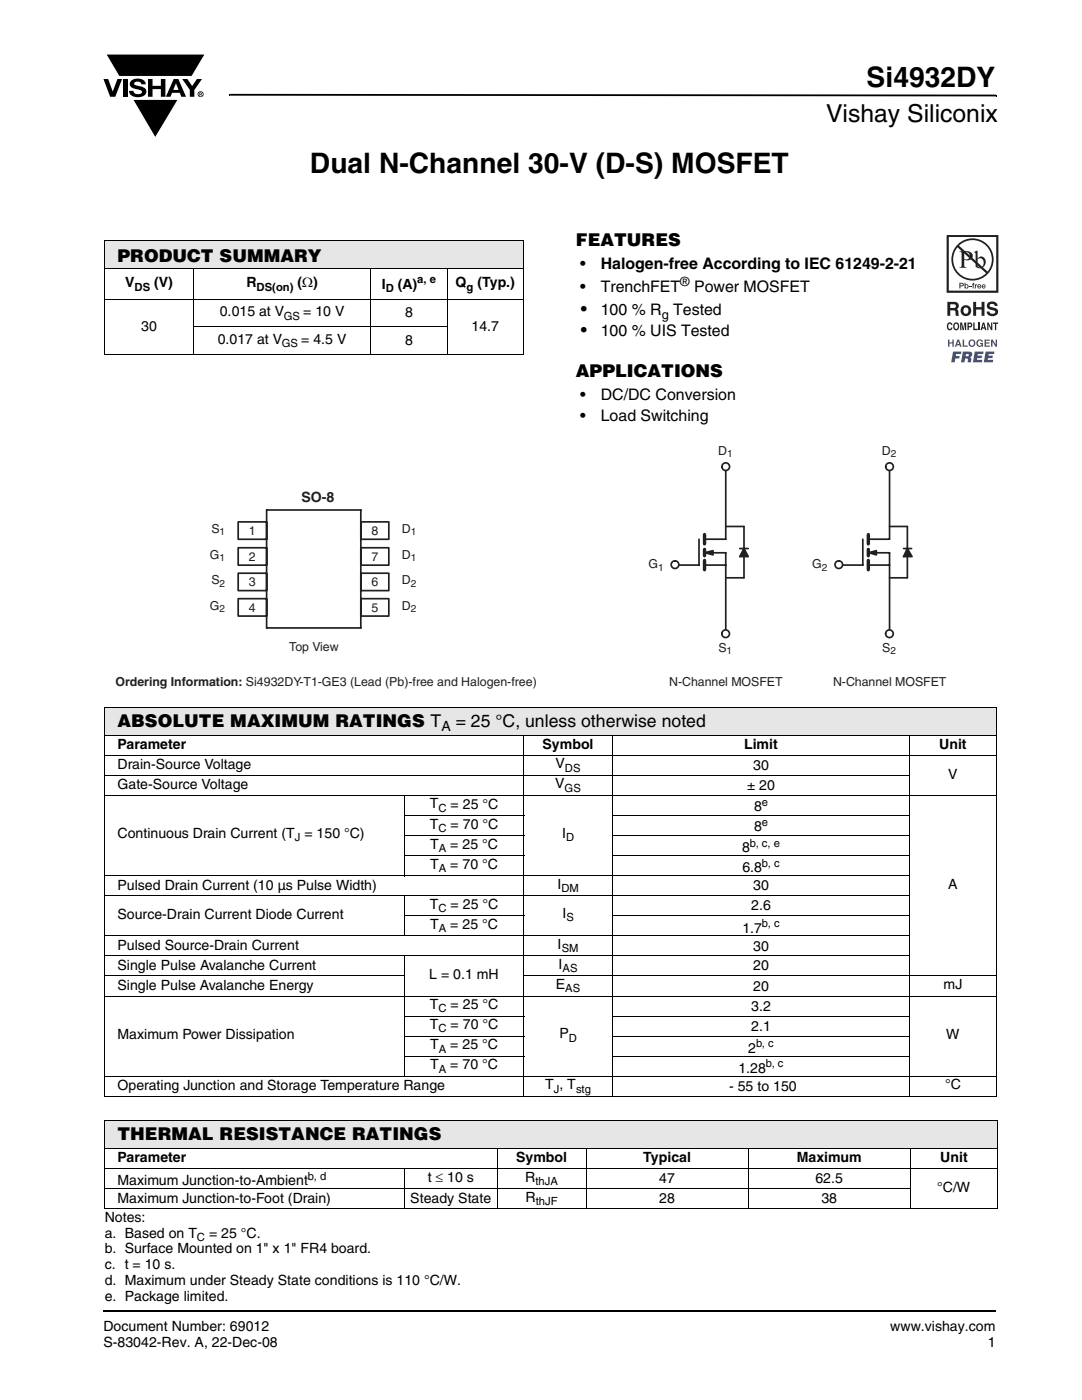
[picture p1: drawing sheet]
<svg xmlns="http://www.w3.org/2000/svg" width="216mm" height="279mm" viewBox="0 0 216 279" stroke-linecap="round" stroke-linejoin="round" font-family="sans-serif">
<g fill="#000">
<path d="M20.6 15.8h1l.9 2.5 .9-2.5h1l-1.4 3.5h-1zM21.1 10.8h19.8l-2.6 4.5h-14.6zM24.5 15.8h.9v3.5h-.9zM26.2 16.1a2.08 2.08 0 0 1 2.8 .3l.1 .4h-.9a.78 .78 0 0 0-.7-.5 .78 .78 0 0 0-.7 .4l.2 .3 1 .2a1.06 1.06 0 0 1 1.2 1 1.06 1.06 0 0 1-1.1 1.1 1.71 1.71 0 0 1-2.3-1.2h.8a.95 .95 0 0 0 .8 .7 .95 .95 0 0 0 .9-.4 1.29 1.29 0 0 0-1.2-.6 1.02 1.02 0 0 1-1-.6 1.02 1.02 0 0 1 .1-1.1zM29.5 15.8h.9v1.3h1.7v-1.3h.9v3.5h-.9v-1.5h-1.7v1.5h-.9zM26.5 19.8h9.1l-4.6 7.7zM36.4 15.8h1l.9 1.4 1-1.4h1l-1.5 2.2v1.3h-.9v-1.4zM45.7 18.7h.2v.4h-.2zM45.9 18.7l152.9 .2v.3l-152.9-.1zM198.8 18.9h.1v.3h-.1zM20.5 261.5h.1v.4h-.1z"/>
<path d="M35.1 16.6l-.5 1.3h1zM34.7 15.8h.9l1.5 3.5h-.9l-.3-.8h-1.6l-.3 .8h-.9z"/>
<path d="M39.9 18.6v.1h.2v-.1zM39.8 18.5h.4l.1 .2-.2 .1 .2 .3-.3-.3-.1 .3h-.1zM39.6 18.8a.45 .45 0 0 0 .9 0 .45 .45 0 0 0-.9 0zM39.4 18.8a.6 .6 0 0 1 1.2 0 .6 .6 0 0 1-1.2 0z"/>
</g>
<path d="M21.1 10.8h19.8l-2.6 4.5h-14.5zM26.5 19.8h9.1l-4.6 7.7z" fill="none" stroke="#fff" stroke-width=".2"/>
<path d="M20.6 261.7h178.2" fill="none" stroke="#000" stroke-width=".36"/>
<path d="M20.9 48.1h83.5v5.5h-83.5z" fill="#e6e6e6"/>
<path d="M20.8 48.1h83.7M20.8 53.6h83.7M20.8 59.8h83.7M20.9 48.2v22.4M38.6 53.5v17.3M74 53.5v17.3M89.2 53.5v17.3M104.4 48.2v22.4M20.8 70.7h83.7M38.5 65.3h50.8" fill="none" stroke="#000" stroke-width=".2"/>
<path d="M23.1 88.6h165.8v49h-165.8z" fill="#fff"/>
<g fill="none" stroke="#231f20" stroke-width=".34">
<path d="M144.8 94v13.6h-4.2M47.5 109.3h5.7v3.5h-5.7zM47.5 114.4h5.7v3.5h-5.7zM47.5 119.5h5.7v3.4h-5.7zM47.5 104.2h5.7v3.4h-5.7zM53.2 101.8h18.8v23.5h-18.8zM72 109.3h5.6v3.5h-5.6zM72 114.4h5.6v3.5h-5.6zM72 104.2h5.6v3.4h-5.6zM72 119.5h5.6v3.4h-5.6zM140.6 112.8h4.2M140.7 110.3h4.1v16.2"/>
<path d="M144.8 105.1h3.7"/>
</g>
<path d="M140.6 106.7v1.8" fill="none" stroke="#231f20" stroke-width=".68"/>
<path d="M140.6 110.3l1.7-.4v.8z" fill="#231f20"/>
<path d="M139.5 107.6v5.2h-4.2M140.6 110.3l1.7-.4v.8l-1.6-.4M144.8 115.3h3.7" fill="none" stroke="#231f20" stroke-width=".34"/>
<path d="M140.6 109.6v1.3M140.6 111.8v1.9" fill="none" stroke="#231f20" stroke-width=".68"/>
<circle cx="134.7" cy="112.7" r=".76" fill="#fff"/>
<g fill="none" stroke="#231f20" stroke-width=".34">
<path d="M147.6 109.5h1.7M148.5 105.1v10.2M148.5 109.5l-.9 1.6"/>
<circle cx="134.7" cy="112.7" r=".76"/>
</g>
<path d="M148.5 109.5l.8 1.6h-1.7z" fill="#231f20"/>
<path d="M148.5 109.5l.8 1.6h-1.7" fill="none" stroke="#231f20" stroke-width=".34"/>
<circle cx="144.8" cy="93.1" r=".76" fill="#fff"/>
<circle cx="144.8" cy="93.1" r=".76" fill="none" stroke="#231f20" stroke-width=".34"/>
<circle cx="144.8" cy="126.5" r=".76" fill="#fff"/>
<g fill="none" stroke="#231f20" stroke-width=".34">
<path d="M177.5 94v13.6h-4.2M173.3 110.3h4.2v16.2M173.3 112.8h4.2M177.5 105.1h3.6"/>
<circle cx="144.8" cy="126.5" r=".76"/>
</g>
<path d="M173.3 106.7v1.8" fill="none" stroke="#231f20" stroke-width=".68"/>
<path d="M173.3 110.3l1.6-.4v.8z" fill="#231f20"/>
<path d="M172.2 107.6v5.2h-4.2M173.3 110.3l1.6-.4v.8l-1.5-.4M177.5 115.3h3.6" fill="none" stroke="#231f20" stroke-width=".34"/>
<path d="M173.3 109.6v1.3M173.3 111.8v1.9" fill="none" stroke="#231f20" stroke-width=".68"/>
<circle cx="167.4" cy="112.7" r=".76" fill="#fff"/>
<g fill="none" stroke="#231f20" stroke-width=".34">
<path d="M180.3 109.5h1.6M181.1 105.1v10.2M181.1 109.5l-.8 1.6"/>
<circle cx="167.4" cy="112.7" r=".76"/>
</g>
<path d="M181.1 109.5l.9 1.6h-1.7z" fill="#231f20"/>
<path d="M181.1 109.5l.9 1.6h-1.7" fill="none" stroke="#231f20" stroke-width=".34"/>
<circle cx="177.5" cy="93.1" r=".76" fill="#fff"/>
<circle cx="177.5" cy="93.1" r=".76" fill="none" stroke="#231f20" stroke-width=".34"/>
<circle cx="177.5" cy="126.5" r=".76" fill="#fff"/>
<circle cx="177.5" cy="126.5" r=".76" fill="none" stroke="#231f20" stroke-width=".34"/>
<path d="M20.9 141.3h177.9v5.5h-177.9z" fill="#e6e6e6"/>
<g fill="none" stroke="#000" stroke-width=".2">
<path d="M20.8 141.3h178.1M20.8 146.8h101.4M20.8 150.8h178.1M20.8 154.8h160.7M20.8 158.8h178.1M20.9 141.4v77.3M80.7 158.7v16.2M104.5 146.7v72.2M122.2 146.7v72.2M122.3 146.8h59.1M181.5 146.7v72.2M181.5 146.8h17.4"/>
<path d="M198.8 141.4v77.3M20.8 174.8h160.7M20.8 178.8h160.7M80.6 162.8h24M80.6 166.8h24M80.6 170.8h24M80.7 178.7v8.2M122.2 162.8h59.3M122.2 166.8h59.3M122.2 170.8h59.3M20.8 186.8h160.7M20.8 190.8h160.7"/>
<path d="M20.8 194.8h60M20.8 198.8h178.1M80.6 182.8h24M80.7 190.7v24.2M104.4 194.8h94.5M122.2 182.8h59.3M20.8 214.8h178.1M20.8 218.8h178.1M80.6 202.8h24M80.6 206.8h24M80.6 210.8h24M122.2 202.8h59.3"/>
<path d="M122.2 206.8h59.3M122.2 210.8h59.3"/>
</g>
<path d="M20.9 223.7h178.1v5.5h-178.1z" fill="#e6e6e6"/>
<g fill="none" stroke="#000" stroke-width=".2">
<path d="M20.8 223.7h178.3M20.8 229.2h96.1M20.8 233.2h178.3M20.8 237.2h160.9M20.9 223.8v17.3M80.7 233.1v8.2M99.2 229.1v12.2M116.9 229.1v12.2M117 229.2h64.5M149.3 229.1v12.2M181.6 229.1v12.2M181.7 229.2h17.4"/>
<path d="M199 223.8v17.3M20.8 241.2h178.3"/>
</g>
<g fill="#fff">
<path d="M187.5 46.1h12v27.3h-12z"/>
<path d="M188.9 46.9h10.3v25.4h-10.3z"/>
</g>
<path d="M189.3 47.3h9.5v10.7h-9.5zM188.9 46.9v11.5h10.3v-11.5z" fill="#201d1e"/>
<g fill="#3853a3">
<path d="M189.2 67.8h.3v.5h.5v-.5h.3v1.4h-.3v-.6h-.5v.6h-.3z"/>
<path d="M192.1 67.8h.3v1.1h.7v.3h-1z"/>
<path d="M195 68a.68 .68 0 0 1 1.1 .2l-.8-.2a.55 .55 0 0 0-.2 .6 .55 .55 0 0 0 .4 .4l.4-.3h-.4v-.3h.7v.8h-.2l-.1-.2a.71 .71 0 0 1-1 0 .71 .71 0 0 1 .1-1z"/>
<path d="M196.4 67.8h1.1v.2h-.8v.3h.7v.3h-.7v.4h.8v.2h-1.1z"/>
<path d="M197.8 67.8h.3l.6 1v-1h.2v1.4h-.3l-.6-1v1h-.2z"/>
<path d="M190.2 70.2h1.6v.5h-1l-.1 .4h.8l-.1 .5h-.8l-.1 .7h-.7z"/>
<path d="M194.5 70.2h1.8l-.1 .5h-1.1v.3h.9l-.1 .5h-.9l-.1 .3h1.1l-.1 .5h-1.8z"/>
<path d="M196.7 70.2h1.7l-.1 .5h-1l-.1 .3h.9l-.1 .5h-.9v.3h1.1l-.1 .5h-1.8z"/>
<path d="M191.2 68.1l-.2 .6h.4zM191 67.8h.4l.5 1.4h-.3l-.1-.3h-.6l-.1 .3h-.3z"/>
<path d="M193.5 68.5a.47 .47 0 0 0 .9 0 .47 .47 0 0 0-.9 0zM193.2 68.5a.75 .75 0 0 1 1.5 0 .75 .75 0 0 1-1.5 0z"/>
<path d="M192.7 70.7v.4l.6-.1-.1-.3zM192.1 70.2l1.8 .1a.63 .63 0 0 1-.4 1l.3 .2v.8h-.7v-.6l-.3-.1h-.2l-.1 .7h-.8z"/>
</g>
<g fill="#231f20">
<path d="M194.2 60.2h.6v1.1h1.1v-1.1h.5v2.8h-.5v-1.2h-1.1v1.2h-.6z"/>
<path d="M197.2 60.4a1.15 1.15 0 0 1 1.9 .7h-.6v-.2a.68 .68 0 0 0-1-.1v.3l.3 .2a1.29 1.29 0 0 1 1.4 .9 1.17 1.17 0 0 1-1.2 .9 1.17 1.17 0 0 1-1.1-.9h.5l.1 .2a.67 .67 0 0 0 1.1-.1l-.2-.3-.6-.2a.82 .82 0 0 1-.8-.5 .82 .82 0 0 1 .2-.9z"/>
<path d="M189.1 64.5l.4-.2 .3 .1 .3 .5-.7-.3a.66 .66 0 0 0 .1 1.1l.3-.3h.3a.54 .54 0 0 1-.5 .5 .54 .54 0 0 1-.6-.4z"/>
<path d="M191.6 64.4h.4l.2 1.2 .2-1.2h.4v1.5h-.2v-1.3l-.3 1.3h-.2l-.3-1.3v1.3h-.2z"/>
<path d="M194.2 64.4h.3v1.2h.6v.3h-.9z"/>
<path d="M195.2 64.4h.3v1.5h-.3z"/>
<path d="M197 64.4h.3l.5 1v-1h.2v1.5h-.3l-.5-1.1v1.1h-.2z"/>
<path d="M198.1 64.4h1.1v.2h-.4v1.3h-.3v-1.3h-.4z"/>
<path d="M193.4 57.1h.5v.1h-.5z"/>
<path d="M194.2 56.5h.2l-.1 .2 .1 .1v.1h-.1v.7h-.2v-.7h-.1z"/>
<path d="M194.5 56.8h.2v.1l.3-.2v.2l-.2 .1-.1 .6h-.2z"/>
<path d="M189.6 60.7v.8l.9-.1a.39 .39 0 0 0 .1-.6zM189 60.2h1.4a.79 .79 0 0 1 .8 .5 .79 .79 0 0 1-.1 .8l-.2 .2a.98 .98 0 0 1 .4 1.2l.1 .1h-.7l-.2-1-.9-.1v1.1h-.6z"/>
<path d="M192.5 61.4a.63 .63 0 0 0-.2 .8 .63 .63 0 0 0 .7 .4 .63 .63 0 0 0 .2-.8 .63 .63 0 0 0-.7-.4zM191.7 62a1.09 1.09 0 0 1 2.1 0 1.09 1.09 0 0 1-2.1 0z"/>
<path d="M190.6 64.6a.64 .64 0 0 0 .2 1.1l.1-.1a.64 .64 0 0 0-.1-1zM190.4 64.5l.2-.1a.56 .56 0 0 1 .7 .3 .82 .82 0 0 1-.5 1.2h-.2a.89 .89 0 0 1-.2-1.4z"/>
<path d="M193.3 64.6v.5l.4-.1v-.3zM193 64.4h.6a.5 .5 0 0 1 .4 .5 .5 .5 0 0 1-.4 .4h-.3v.6h-.3z"/>
<path d="M196.2 64.7l-.1 .6h.3zM196.1 64.4h.3l.4 1.5h-.2l-.1-.3h-.5l-.1 .3h-.2z"/>
<path d="M189.3 47.3h9.5v10.7h-9.5zM188.9 46.9v11.5h10.3v-11.5z"/>
<path d="M191.6 56.6v.4l.5-.1v-.3zM191.4 56.4l.8 .1 .1 .3-.1 .3h-.6v.5h-.2z"/>
<path d="M192.6 57.1a.26 .26 0 0 0 .5 0 .26 .26 0 0 0-.5 0zM192.5 56.4h.1v.5a.38 .38 0 0 1 .6 0 .38 .38 0 0 1 0 .5 .38 .38 0 0 1-.6 .1l-.1 .1z"/>
<path d="M195.3 56.9l-.1 .2h.4l-.2-.2zM195.2 56.8h.4l.2 .4h-.6v.2l.6-.1a.42 .42 0 0 1-.7 .2 .42 .42 0 0 1 .1-.7z"/>
<path d="M196.1 56.9v.2h.4l-.2-.2zM196.1 56.8h.4l.2 .4h-.6v.2l.5-.1a.42 .42 0 0 1-.6 .2 .42 .42 0 0 1 .1-.7z"/>
<path d="M192.4 50.4v1.3a.75 .75 0 0 0 1.1-.7 .75 .75 0 0 0-1.1-.6zM191.4 50.1a2.81 2.81 0 0 1 2.5 .4 .97 .97 0 0 1-.1 1.2 .97 .97 0 0 1-1.2 .2h-.2v1v.3l.5 .2h-1.5l.3-.1 .2-.4v-2.3l-.1-.2z"/>
<path d="M195.1 51.8v1.3l.1 .2a.72 .72 0 0 0 .8-.1 .72 .72 0 0 0 .3-.8 .72 .72 0 0 0-.4-.8 .72 .72 0 0 0-.8 .2zM194.3 50.3l.8-.3v1.6a.89 .89 0 0 1 1.1-.4 .89 .89 0 0 1 .5 1.1 1.23 1.23 0 0 1-.7 1.1 1.23 1.23 0 0 1-1.3-.1v-2.7z"/>
<path d="M191.4 49a3.9 3.9 0 0 1 5.2-.1 3.9 3.9 0 0 1 .5 5.3zM191.1 49.4l5.7 5.1a3.9 3.9 0 0 1-5.3 .1 3.9 3.9 0 0 1-.4-5.2zM189.8 51.8a4.2 4.2 0 0 0 8.5 0 4.2 4.2 0 0 0-8.5 0z"/>
</g>
<g font-size="5.6">
<text x="172.9" y="17.4">Si4932DY</text>
<text x="61.8" y="34.5">Dual N-Channel 30-V (D-S) MOSFET</text>
</g>
<text font-size="4.9" x="164.8" y="24.4">Vishay Siliconix</text>
<g font-size="3.5">
<text x="23.5" y="52.2">PRODUCT SUMMARY</text>
<text x="114.9" y="49">FEATURES</text>
<text x="115.9" y="62.8">•</text>
<text x="115.9" y="67">•</text>
<text x="114.9" y="75.1">APPLICATIONS</text>
<text x="23.5" y="145">ABSOLUTE MAXIMUM RATINGS T</text>
<text x="90.9" y="145">= 25 °C, unless otherwise noted</text>
<text x="23.5" y="227.6">THERMAL RESISTANCE RATINGS</text>
</g>
<g font-size="3.2">
<text x="115.8" y="53.7">•</text>
<text x="119.9" y="53.7">Halogen-free According to IEC 61249-2-21</text>
<text x="115.8" y="58.3">•</text>
<text x="119.9" y="58.3">TrenchFET</text>
<text x="138.5" y="58.3">Power MOSFET</text>
<text x="119.9" y="62.8">100 % R</text>
<text x="134.3" y="62.8">Tested</text>
<text x="119.9" y="67">100 % UIS Tested</text>
<text x="115.8" y="79.8">•</text>
<text x="119.9" y="79.8">DC/DC Conversion</text>
<text x="115.8" y="84.1">•</text>
<text x="119.9" y="84.1">Load Switching</text>
</g>
<g font-size="2.8">
<text x="25" y="57.3">V</text>
<text x="30.8" y="57.3">(V)</text>
<text x="49.2" y="57.3">R</text>
<text x="59.4" y="57.3">(Ω)</text>
<text x="76.2" y="57.6">I</text>
<text x="79.4" y="57.6">(A)</text>
<text x="90.9" y="57.3">Q</text>
<text x="95.3" y="57.3">(Typ.)</text>
<text x="43.9" y="63.1">0.015 at V</text>
<text x="60.5" y="63.1">= 10 V</text>
<text x="80.8" y="63.4">8</text>
<text x="28.2" y="66.1">30</text>
<text x="43.5" y="68.6">0.017 at V</text>
<text x="60.1" y="68.6">= 4.5 V</text>
<text x="80.8" y="68.8">8</text>
<text x="94.1" y="66.1">14.7</text>
<text x="23.5" y="149.5">Parameter</text>
<text x="88.1" y="145.9">A</text>
<text x="108.3" y="149.5">Symbol</text>
<text x="148.5" y="149.5">Limit</text>
<text x="187.4" y="149.5">Unit</text>
<text x="23.5" y="153.5">Drain-Source Voltage</text>
<text x="110.8" y="153.4">V</text>
<text x="150.3" y="153.7">30</text>
<text x="189.2" y="155.4">V</text>
<text x="23.5" y="157.5">Gate-Source Voltage</text>
<text x="85.8" y="161.4">T</text>
<text x="89.9" y="161.4">= 25 °C</text>
<text x="110.8" y="157.4">V</text>
<text x="149.1" y="157.7">± 20</text>
<text x="150.5" y="161.9">8</text>
<text x="23.5" y="167.2">Continuous Drain Current (T = 150 °C)</text>
<text x="85.8" y="165.4">T</text>
<text x="89.9" y="165.4">= 70 °C</text>
<text x="112.2" y="167.2">I</text>
<text x="150.5" y="165.9">8</text>
<text x="85.9" y="169.4">T</text>
<text x="85.9" y="173.4">T</text>
<text x="89.9" y="169.4">= 25 °C</text>
<text x="89.9" y="173.4">= 70 °C</text>
<text x="148.1" y="170.1">8</text>
<text x="23.5" y="177.5">Pulsed Drain Current (10 µs Pulse Width)</text>
<text x="111.2" y="177.4">I</text>
<text x="148.1" y="174.1">6.8</text>
<text x="150.3" y="177.7">30</text>
<text x="189.2" y="177.4">A</text>
<text x="23.5" y="183.4">Source-Drain Current Diode Current</text>
<text x="85.8" y="181.4">T</text>
<text x="85.9" y="185.4">T</text>
<text x="89.9" y="185.4">= 25 °C</text>
<text x="89.9" y="181.4">= 25 °C</text>
<text x="112.2" y="183.2">I</text>
<text x="149.9" y="181.5">2.6</text>
<text x="23.5" y="189.5">Pulsed Source-Drain Current</text>
<text x="111.3" y="189.4">I</text>
<text x="148.1" y="186.1">1.7</text>
<text x="150.3" y="189.7">30</text>
<text x="23.5" y="193.5">Single Pulse Avalanche Current</text>
<text x="23.5" y="197.5">Single Pulse Avalanche Energy</text>
<text x="85.7" y="195.4">L = 0.1 mH</text>
<text x="110.9" y="197.4">E</text>
<text x="111.5" y="193.4">I</text>
<text x="150.3" y="193.5">20</text>
<text x="150.3" y="197.7">20</text>
<text x="188.3" y="197.4">mJ</text>
<text x="85.8" y="201.4">T</text>
<text x="89.9" y="201.4">= 25 °C</text>
<text x="149.9" y="201.7">3.2</text>
<text x="23.5" y="207.4">Maximum Power Dissipation</text>
<text x="85.8" y="205.4">T</text>
<text x="85.9" y="209.4">T</text>
<text x="89.9" y="209.4">= 25 °C</text>
<text x="89.9" y="205.4">= 70 °C</text>
<text x="111.6" y="207.2">P</text>
<text x="149.9" y="205.7">2.1</text>
<text x="188.8" y="207.4">W</text>
<text x="85.9" y="213.4">T</text>
<text x="89.9" y="213.4">= 70 °C</text>
<text x="147.3" y="214.1">1.28</text>
<text x="149.3" y="210.1">2</text>
<text x="23.5" y="217.5">Operating Junction and Storage Temperature Range</text>
<text x="108.8" y="217.4">T , T</text>
<text x="145.5" y="217.7">- 55 to 150</text>
<text x="188.6" y="217.4">°C</text>
<text x="23.5" y="232">Parameter</text>
<text x="103" y="232">Symbol</text>
<text x="128.4" y="232">Typical</text>
<text x="159" y="232">Maximum</text>
<text x="187.6" y="232">Unit</text>
<text x="23.5" y="236.6">Maximum Junction-to-Ambient</text>
<text x="85.3" y="235.9">t ≤ 10 s</text>
<text x="104.8" y="235.8">R</text>
<text x="104.9" y="239.8">R</text>
<text x="131.6" y="236.2">47</text>
<text x="162.7" y="236.2">62.5</text>
<text x="187" y="237.8">°C/W</text>
<text x="20.9" y="243.8">Notes:</text>
<text x="23.5" y="240.2">Maximum Junction-to-Foot (Drain)</text>
<text x="81.9" y="240.2">Steady State</text>
<text x="131.6" y="240.2">28</text>
<text x="163.9" y="240.2">38</text>
<text x="20.9" y="247">a. Based on T</text>
<text x="20.9" y="250.1">b. Surface Mounted on 1&quot; x 1&quot; FR4 board.</text>
<text x="41.7" y="247">= 25 °C.</text>
<text x="20.9" y="253.3">c. t = 10 s.</text>
<text x="20.9" y="256.5">d. Maximum under Steady State conditions is 110 °C/W.</text>
<text x="20.9" y="259.7">e. Package limited.</text>
<text x="20.6" y="265.6">Document Number: 69012</text>
<text x="20.6" y="268.8">S-83042-Rev. A, 22-Dec-08</text>
<text x="177.7" y="265.6">www.vishay.com</text>
<text x="197.1" y="268.8">1</text>
</g>
<text font-size="2.8" fill="#231f20" x="60.1" y="100.3">SO-8</text>
<g font-size="2.5">
<text x="135.7" y="57">®</text>
<text x="132.1" y="63.6">g</text>
</g>
<g font-size="2.5" fill="#231f20">
<text x="143.3" y="90.8">D</text>
<text x="176" y="90.8">D</text>
<text x="42.2" y="106.4">S</text>
<text x="49.6" y="106.8">1</text>
<text x="74.1" y="106.8">8</text>
<text x="80.2" y="106.4">D</text>
<text x="41.9" y="111.5">G</text>
<text x="49.6" y="111.9">2</text>
<text x="74.1" y="111.9">7</text>
<text x="80.2" y="111.5">D</text>
<text x="129.4" y="113.4">G</text>
<text x="162.1" y="113.4">G</text>
<text x="42.2" y="116.6">S</text>
<text x="49.6" y="117">3</text>
<text x="74.1" y="117">6</text>
<text x="80.2" y="116.6">D</text>
<text x="41.9" y="121.7">G</text>
<text x="49.6" y="122.1">4</text>
<text x="74.1" y="122.1">5</text>
<text x="80.2" y="121.7">D</text>
<text x="57.7" y="130">Top View</text>
<text x="143.4" y="130">S</text>
<text x="176.1" y="130">S</text>
<text x="23.1" y="137">Ordering Information: Si4932DY-T1-GE3 (Lead (Pb)-free and Halogen-free)</text>
<text x="133.6" y="136.9">N-Channel MOSFET</text>
<text x="166.2" y="136.9">N-Channel MOSFET</text>
</g>
<g font-size="2.2">
<text x="26.8" y="58">DS</text>
<text x="51.2" y="58">DS(on)</text>
<text x="77" y="58.3">D</text>
<text x="83.3" y="56.5">a, e</text>
<text x="93.1" y="58">g</text>
<text x="56.6" y="63.8">GS</text>
<text x="56.2" y="69.3">GS</text>
<text x="112.7" y="154.1">DS</text>
<text x="112.7" y="158.1">GS</text>
<text x="152" y="160.8">e</text>
<text x="58.8" y="167.9">J</text>
<text x="87.5" y="162.1">C</text>
<text x="87.5" y="166.1">C</text>
<text x="112.9" y="167.9">D</text>
<text x="152" y="164.8">e</text>
<text x="87.6" y="170.1">A</text>
<text x="149.6" y="169">b, c, e</text>
<text x="152" y="173">b, c</text>
<text x="87.6" y="174.1">A</text>
<text x="112" y="178.1">DM</text>
<text x="87.5" y="182.1">C</text>
<text x="113" y="183.9">S</text>
<text x="152" y="185">b, c</text>
<text x="87.6" y="186.1">A</text>
<text x="112.1" y="190.1">SM</text>
<text x="112.2" y="194.1">AS</text>
<text x="87.5" y="202.1">C</text>
<text x="112.8" y="198.1">AS</text>
<text x="87.5" y="206.1">C</text>
<text x="113.5" y="207.9">D</text>
<text x="150.9" y="209">b, c</text>
<text x="87.6" y="210.1">A</text>
<text x="87.6" y="214.1">A</text>
<text x="152.8" y="213">b, c</text>
<text x="110.5" y="218.1">J</text>
<text x="114.9" y="218.1">stg</text>
<text x="61.4" y="235.4">b, d</text>
<text x="106.8" y="236.5">thJA</text>
<text x="106.9" y="240.5">thJF</text>
<text x="39.3" y="247.7">C</text>
</g>
<g font-size="2" fill="#231f20">
<text x="145.1" y="91.3">1</text>
<text x="177.8" y="91.3">2</text>
<text x="43.8" y="106.9">1</text>
<text x="82" y="106.9">1</text>
<text x="43.8" y="112">1</text>
<text x="82" y="112">1</text>
<text x="131.3" y="113.9">1</text>
<text x="164" y="113.9">2</text>
<text x="43.8" y="117.1">2</text>
<text x="82" y="117.1">2</text>
<text x="43.8" y="122.2">2</text>
<text x="82" y="122.2">2</text>
<text x="145" y="130.5">1</text>
<text x="177.7" y="130.5">2</text>
</g>
</svg>
